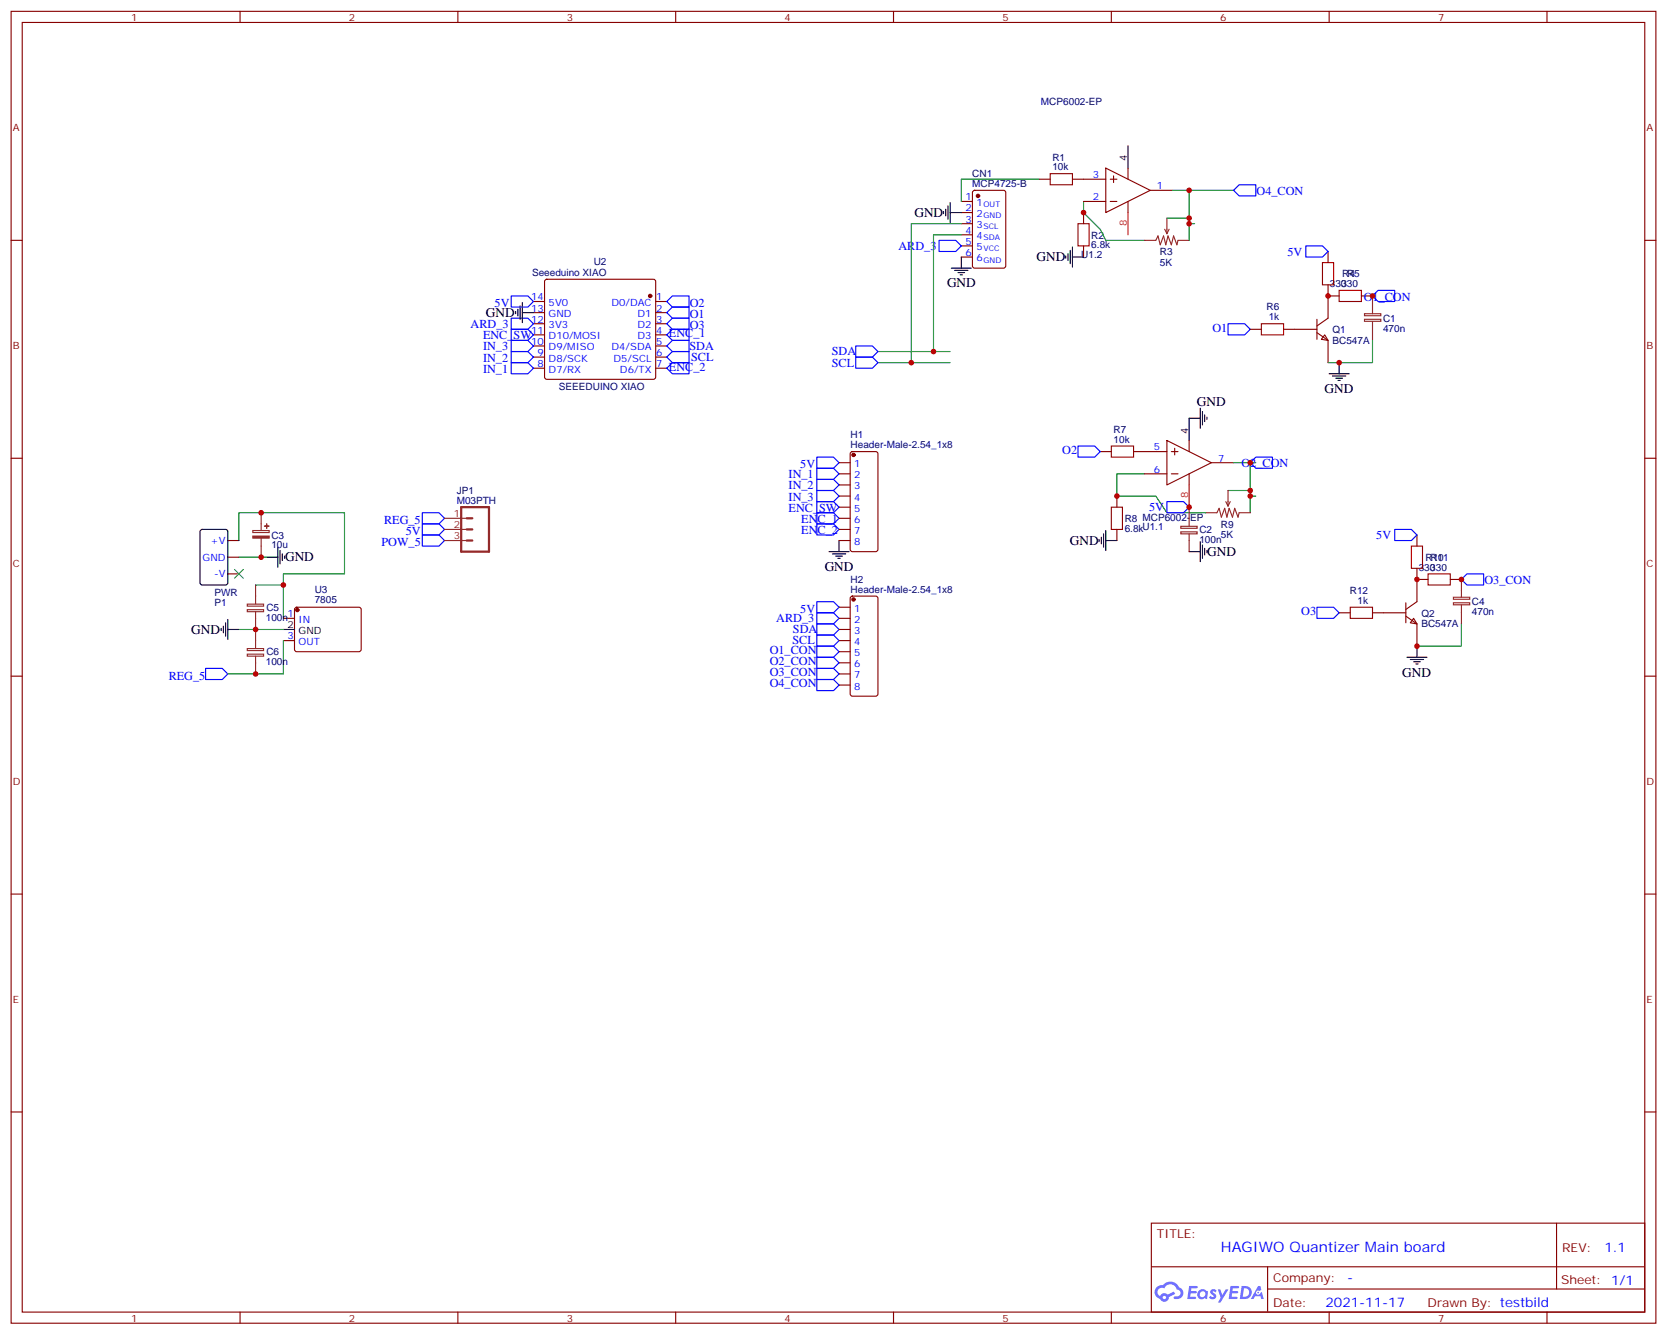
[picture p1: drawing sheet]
<svg xmlns="http://www.w3.org/2000/svg" width="529mm" height="424mm" viewBox="0 0 529 424" stroke-linecap="round" stroke-linejoin="round" font-family="sans-serif">
<g fill="none" stroke="#870000" stroke-width=".35">
<path d="M3.5 3.6h522.1v416.3h-522.1zM7.1 7.1h515v409.2h-515zM76.2 3.6v3.5M145.3 3.6v3.5M214.5 3.6v3.5M283.6 3.6v3.5M352.8 3.6v3.5M421.9 3.6v3.5M491.1 3.6v3.5M3.5 76.3h3.6M522.1 76.3h3.5M3.5 145.4h3.6"/>
<path d="M522.1 145.4h3.5M3.5 214.6h3.6M522.1 214.6h3.5M3.5 283.7h3.6M522.1 283.7h3.5M3.5 352.8h3.6M522.1 352.8h3.5M365.5 388.1h156.6v28.2h-156.6zM494.1 388.2v20.8M76.2 416.3v3.6M145.3 416.3v3.6M214.5 416.3v3.6"/>
<path d="M283.6 416.3v3.6M352.8 416.3v3.6M365.5 402h156.5M402.4 409h119.6M402.4 402v14.1M421.9 416.3v3.6M491.1 416.3v3.6"/>
</g>
<g fill="#5487ff">
<path d="M384.5 409.3a1.22 1.22 0 0 1 1.7 .3l-.4 .5a.47 .47 0 0 0-.3-.4 .47 .47 0 0 0-.6 .2l.2 .3a1.14 1.14 0 0 1 .8 1.7 1.14 1.14 0 0 1-1.9 0l-.2-.2 .4-.5 .8 .4a.29 .29 0 0 0 .3-.3 .29 .29 0 0 0-.3-.3 1.04 1.04 0 0 1-.5-1.7z"/>
<path d="M377.5 408.1h2.3l.4 .1-.2 .5-1.8 .1-.1 .9h1.5l.3 .3-.4 .4h-1.5l-.2 1.1h1.7l.2 .3-.2 .4h-2.6z"/>
<path d="M390.6 408.1l2.7 .1-.1 .5-1.9 .1-.1 .9h1.5l.4 .3-.4 .4h-1.6l-.2 1.1h1.8l.2 .3-.2 .4h-2.7z"/>
<path d="M399.4 408.1h.7l.3 1.2-.6 .3a.69 .69 0 0 0-1 .3 .69 .69 0 0 0 .4 1 .69 .69 0 0 0 .9-.6l.5-.3 .5 2.2h-.7l-.3-.9h-1.7l-.5 .9h-.9z"/>
<path d="M386.6 409.1h.8l.6 1.9 1.1-1.9h.8l-2.5 4.2h-.8l.9-1.5z"/>
<path d="M394.2 408.1l-.6 4.1h1.3a2.11 2.11 0 0 0 2.5-2.1 2.11 2.11 0 0 0-2.6-2zM394.9 408.8a1.43 1.43 0 0 1 1.6 1.6 1.43 1.43 0 0 1-2 1.1z"/>
<path d="M380.5 409.7a1.54 1.54 0 0 0-.1 2.1 1.54 1.54 0 0 0 2.1 .2l.7 .2 .2-2.3-.5-.3a1.49 1.49 0 0 0-2.4 .1zM380.7 410.7a.95 .95 0 0 1 1.9 0 .95 .95 0 0 1-1.9 0z"/>
<path d="M367.2 408.4a2.18 2.18 0 0 0 1 3.8 1.44 1.44 0 0 0 1.7 .9 1.44 1.44 0 0 0 1.1-1.5l2.1-1-.5-.8-1.9 1a1.47 1.47 0 0 0-2.4 .5 1.39 1.39 0 0 1-.7-2 1.39 1.39 0 0 1 2-.5 2.12 2.12 0 0 1 2.2-1.3 2.12 2.12 0 0 1 1.8 1.7 1.14 1.14 0 0 1 1.1 1.4 1.14 1.14 0 0 1-1.6 .8 .43 .43 0 0 0-.5 .3 .43 .43 0 0 0 .4 .5 1.98 1.98 0 0 0 2.5-1.2 1.98 1.98 0 0 0-1.3-2.5 3.1 3.1 0 0 0-5.2-.7l-.9 .1zM369.1 411.7a.55 .55 0 0 1 1.1 0 .55 .55 0 0 1-1.1 0z"/>
<circle cx="399.4" cy="410.2" r=".26"/>
</g>
<path d="M305.2 74.5h-8.9v37M305.2 71h-15.9v44.1M344 63.9v3.6l5.2 5.2 1.8 3.6h12.4M370.4 69.2h7.1v7.1M377.5 71h1.7M278.7 111.5h22.9M278.7 115.1h22.9" fill="none" stroke="#008700" stroke-width=".35"/>
<path d="M298.1 76.3h5.3l1.8 1.7-1.8 1.8h-5.3zM271.6 113.3h5.3l1.8 1.8-1.8 1.7h-5.3zM271.6 109.8h5.3l1.8 1.7-1.8 1.8h-5.3zM389.8 102.7h5.3l1.8 1.8-1.8 1.8h-5.3z" fill="none" stroke="#00f" stroke-width=".35"/>
<g fill="none" stroke="#870000" stroke-width=".35">
<path d="M329.8 56.9h3.6M340.4 56.9h3.6M305.2 63.9h3.5M305.2 67.5h3.5M305.2 71h3.5M305.2 74.5h3.5M305.2 78h3.5M308.9 60.6l.5-.2h9.2l.6 .4 .1 23.6-.5 .6-9.4 .1-.7-.5v-23.5zM344 67.5v3.5M344 78v3.6M305.2 81.6h3.5M396.9 104.5h3.5"/>
<path d="M407.5 104.5h3.5"/>
</g>
<circle cx="310.4" cy="62.2" r=".53" fill="#870000" stroke="#870000" stroke-width=".35"/>
<g fill="none" stroke="#000" stroke-width=".35">
<path d="M299.5 67.1v.7M300.2 66.4v2.1M300.9 65.3v4.3M301.6 67.5h3.6M301.6 64.3v6.3M339.7 79.4v4.3M340.4 78.4v6.3M302 85.1h6.3M303 85.8h4.3M304.1 86.5h2.1M304.8 87.2h.7M305.2 81.6v3.5"/>
<path d="M338.3 81.2v.7M339 80.5v2.1M340.4 81.6h3.6"/>
</g>
<path d="M333.4 55.1h7v3.5h-7zM342.2 71h3.5v7h-3.5zM400.4 102.7h7.1v3.6h-7.1z" fill="none" stroke="#a10000" stroke-width=".35"/>
<path d="M363.4 76.3h3.5l.7-1.4 .7 2.8 1.1-2.8 .7 2.8 .7-2.8 1 2.8 .7-2.8 1.1 2.8 .3-1.4h3.6M369.7 72.7l.7 1.5M370.4 69.2v5M371.1 72.7l-.7 1.5" fill="none" stroke="#8c2424" stroke-width=".35"/>
<path d="M420.5 106.3l1.1 1.7-2.1-.3z" fill="#fff" stroke="#870000" stroke-width=".35"/>
<g fill="none" stroke="#870000" stroke-width=".35">
<path d="M421.6 79.8v3.5M169.3 95.7h3.6M169.3 99.2h3.6M173.1 88.8l.5-.2h33.8l.5 .2 .2 .5v30.4l-.2 .5-.5 .2h-33.8l-.5-.3-.2-.4v-30.4zM208.1 95.7h3.6M208.1 99.2h3.6M421.6 90.4v10.6l-3.6 2.4M421.6 93.9h3.5M432.2 93.9h3.5M169.3 102.7h3.6M169.3 106.3h3.6M169.3 109.8h3.6"/>
<path d="M169.3 113.3h3.6M169.3 116.8h3.6M208.1 102.7h3.6M208.1 106.3h3.6M208.1 109.8h3.6M208.1 113.3h3.6M208.1 116.8h3.6M411 104.5h7M418 105.6l3.6 2.4v7.1M418 101.3v6.4M425.1 194.5h3.5M435.7 194.5h3.5"/>
</g>
<path d="M419.8 83.3h3.5v7.1h-3.5zM425.1 92.1h7.1v3.6h-7.1zM428.6 192.7h7.1v3.5h-7.1z" fill="none" stroke="#a10000" stroke-width=".35"/>
<path d="M414.5 78h5.3l1.8 1.8-1.8 1.8h-5.3zM418 192.7h5.3l1.8 1.8-1.8 1.7h-5.3z" fill="none" stroke="#00f" stroke-width=".35"/>
<path d="M433.1 99.6h5.2v.6h-5.2zM435.7 93.9v5.7M433.1 101.3h5.2v.7h-5.2zM435.7 102v6" fill="none" stroke="#8c2424" stroke-width=".35"/>
<path d="M435.7 108v7.1h-14.1" fill="none" stroke="#008700" stroke-width=".35"/>
<circle cx="206.4" cy="93.9" r=".53" fill="#870000" stroke="#870000" stroke-width=".35"/>
<path d="M448.7 196.2l1.1 1.8-2.1-.4z" fill="#fff" stroke="#870000" stroke-width=".35"/>
<g fill="none" stroke="#870000" stroke-width=".35">
<path d="M344 56.9h7M351 53.3l14.1 7.1-14.1 7.1zM352.4 56.9h2.1M353.5 55.8v2.1M358.1 53.3v3.6M344 63.9h7M352.4 63.9h2.1M358.1 63.9v3.6M365.1 60.4h7.1M370.4 139.8l14.1 7-14.1 7.1zM377.5 139.8v3.5M266.3 150.4h3.6"/>
<path d="M266.3 146.8h3.6M266.3 153.9h3.6M266.3 157.4h3.6M270.1 143.5l.5-.2h7.4l.6 .4 .1 30.6-.5 .7h-7.6l-.7-.4v-30.6zM349.2 143.3h3.6M354.5 157.4v3.5M359.8 143.3h10.6M363.4 150.4h7M371.8 143.3h2.1M371.8 150.4h2.1M372.9 142.2v2.2M377.5 150.4v3.5"/>
<path d="M384.5 146.8h7.1M72.3 171.5h3.5M72.3 176.8h3.5M266.3 171.5h3.6M266.3 160.9h3.6M266.3 164.5h3.6M266.3 168h3.6M354.5 168v3.5M449.8 169.8v3.5M72.3 182.1h3.5M90 196.2h3.5M93.7 192.9l.5-.2h20l.5 .7-.1 13-.7 .4-20-.1-.4-.6v-12.7z"/>
<path d="M266.3 196.2h3.6M266.3 192.7h3.6M266.3 199.7h3.6M270.1 189.4l.5-.2h7.4l.6 .4 .1 30.6-.5 .7h-7.6l-.7-.5v-30.5zM439.2 194.5h7.1M446.3 195.5l3.5 2.5v7M446.3 191.3v6.3M449.8 180.3v10.6l-3.5 2.5M449.8 183.9h3.5M460.4 183.9h3.5M90 203.3h3.5M266.3 203.3h3.6"/>
<path d="M266.3 206.8h3.6M266.3 210.3h3.6M266.3 213.9h3.6M266.3 217.4h3.6"/>
</g>
<path d="M352.8 141.5h7v3.6h-7zM352.8 160.9h3.5v7.1h-3.5zM448 173.3h3.6v7h-3.6zM453.3 182.1h7.1v3.5h-7.1z" fill="none" stroke="#a10000" stroke-width=".35"/>
<g fill="none" stroke="#00f" stroke-width=".35">
<path d="M393.3 58.6h5.3v3.6h-5.3l-1.7-1.8zM162.3 93.9h5.3l1.7 1.8-1.7 1.7h-5.3zM211.7 99.2l1.7-1.8h5.3v3.6h-5.3zM213.4 93.9h5.3v3.5h-5.3l-1.7-1.7zM437.4 92.1h5.3v3.6h-5.3l-1.7-1.8zM162.3 101h5.3l1.7 1.7-1.7 1.8h-5.3zM162.3 115.1h5.3l1.7 1.7-1.7 1.8h-5.3zM162.3 111.5h5.3l1.7 1.8-1.7 1.8h-5.3zM162.3 108h5.3l1.7 1.8-1.7 1.7h-5.3zM162.3 104.5h5.3l1.7 1.8-1.7 1.7h-5.3zM211.7 109.8l1.7-1.8h5.3v3.5h-5.3zM211.7 106.3l1.7-1.8h5.3v3.5h-5.3z"/>
<path d="M211.7 116.8l1.7-1.7h5.3v3.5h-5.3zM213.4 101h5.3v3.5h-5.3l-1.7-1.8zM213.4 111.5h5.3v3.6h-5.3l-1.7-1.8zM259.3 159.2h5.3l1.7 1.7-1.7 1.8h-5.3zM259.3 155.6h5.3l1.7 1.8-1.7 1.8h-5.3zM259.3 152.1h5.3l1.7 1.8-1.7 1.7h-5.3zM259.3 148.6h5.3l1.7 1.8-1.7 1.7h-5.3zM259.3 145.1h5.3l1.7 1.7-1.7 1.8h-5.3zM342.2 141.5h5.3l1.7 1.8-1.7 1.8h-5.3zM370.4 159.2h5.3l1.8 1.7-1.8 1.8h-5.3zM396.9 146.8l1.7-1.7h5.3v3.5h-5.3zM134.1 166.2h5.2l1.8 1.8-1.8 1.8h-5.2z"/>
<path d="M134.1 162.7h5.2l1.8 1.8-1.8 1.7h-5.2zM134.1 169.8h5.2l1.8 1.7-1.8 1.8h-5.2zM259.3 166.2h5.3l1.7 1.8-1.7 1.8h-5.3zM259.3 162.7h5.3l1.7 1.8-1.7 1.7h-5.3zM442.7 168h5.3l1.8 1.8-1.8 1.7h-5.3zM259.3 198h5.3l1.7 1.7-1.7 1.8h-5.3zM259.3 194.5h5.3l1.7 1.7-1.7 1.8h-5.3zM259.3 190.9h5.3l1.7 1.8-1.7 1.8h-5.3zM463.9 183.9l1.8-1.8h5.3v3.5h-5.3zM65.3 212.1h5.3l1.7 1.8-1.7 1.7h-5.3zM259.3 215.6h5.3l1.7 1.8-1.7 1.7h-5.3zM259.3 205h5.3l1.7 1.8-1.7 1.8h-5.3z"/>
<path d="M259.3 208.6h5.3l1.7 1.7-1.7 1.8h-5.3zM259.3 212.1h5.3l1.7 1.8-1.7 1.7h-5.3zM259.3 201.5h5.3l1.7 1.8-1.7 1.7h-5.3z"/>
</g>
<g fill="none" stroke="#8c2424" stroke-width=".35">
<path d="M389.1 159.2l.7 1.4M389.8 155.6v5M390.5 159.2l-.7 1.4M80.3 168.3h5.1v.7h-5.1zM82.9 162.7v5.6M82.9 170.8v6M141.1 164.5h7.1M141.1 168h7.1M141.1 171.5h7.1M374.8 167h5.2v.6h-5.2zM374.8 168.8h5.2v.6h-5.2zM377.5 160.9v6"/>
<path d="M377.5 169.4v5.6M382.8 162.7h3.5l.7-1.4 .7 2.8 1.1-2.8 .7 2.8 .7-2.8 1 2.8 .7-2.8 1.1 2.8 .3-1.4h3.6M78.5 191.7h5.2v.6h-5.2zM78.5 193.5h5.2v.6h-5.2zM81.1 185.6v6M81.1 194.1v11.6M461.4 191.3h5.1v.6h-5.1zM461.4 189.5h5.1v.6h-5.1zM463.9 183.9v5.6M463.9 192v6M78.5 205.8h5.2v.6h-5.2zM78.5 207.6h5.2v.6h-5.2z"/>
<path d="M81.1 208.2v5.7"/>
</g>
<g fill="none" stroke="#008700" stroke-width=".35">
<path d="M329.8 56.9h-24.6v7M372.2 60.4h19.4M377.5 60.4v8.8M363.4 150.4h-8.9v7h12.4l3.5 5.3h12.4M389.8 155.6h7.1v7.1M391.6 146.8h7M396.9 157.4h1.7M396.9 146.8v8.8M75.8 171.5v-8.8h33.6v19.4h-19.4v14.1M75.8 176.8h8.9M75.8 199.7h14.2M81.1 185.6h8.9"/>
<path d="M463.9 198v7h-14.1M90 203.3v10.6h-17.7"/>
</g>
<g fill="none" stroke="#000" stroke-width=".35">
<path d="M358.1 46.3v7M163.7 98.8v.8M164.4 98.1v2.2M165.1 97.1v4.2M165.8 99.2h3.5M165.8 96v6.4M421.9 118.6h6.4M423 119.3h4.2M425.1 115.1v3.5M381 132.7h-3.5v7.1M381 129.5v6.4M381.7 130.6v4.2"/>
<path d="M382.4 131.7v2.1M383.1 132.4v.7M424 120h2.2M424.7 120.7h.7M63.7 168.2l.5-.2h7.4l.7 .4v16.5l-.4 .7h-7.7l-.6-.4-.1-16.5zM84.7 176.8h3.5M88.2 173.6v6.4M88.9 174.7v4.2M89.6 175.8v2.1M90.3 176.5v.7M263.2 175h6.3M264.2 175.8h4.3"/>
<path d="M265.3 176.5h2.1M266 177.2h.7M266.3 171.5v3.5M348.9 171.2v.7M349.6 170.5v2.1M350.3 169.4v4.2M351 171.5h3.5M351 168.3v6.4M377.5 175h3.5M381 171.9v6.3M381.7 172.9v4.3M382.4 174v2.1"/>
<path d="M383.1 174.7v.7M70.2 199.4v.7M70.9 198.7v2.1M71.6 197.6v4.3M72.3 199.7h3.5M72.3 196.6v6.3M90 199.7h3.5M446.6 208.6h6.4M447.7 209.3h4.2M448.7 210h2.1M449.4 210.7h.7M449.8 205v3.6"/>
</g>
<path d="M358.1 67.5v7M377.5 153.9v7" fill="none" stroke="#f00" stroke-width=".35"/>
<path d="M74.4 180.7l2.9 2.8M77.3 180.7l-2.9 2.8" fill="none" stroke="#3c3" stroke-width=".35"/>
<g fill="#8c2424" stroke="#8c2424" stroke-width=".35">
<path d="M80.3 170.1h5.1v.6h-5.1z"/>
<path d="M84 166.9l1.4 .1z"/>
<path d="M84.6 166.2l.1 1.4z"/>
</g>
<g fill="#870000" stroke="#870000" stroke-width=".35">
<circle cx="94.4" cy="193.6" r=".53"/>
<circle cx="270.9" cy="190.2" r=".53"/>
<circle cx="270.9" cy="144.4" r=".53"/>
</g>
<path d="M146.4 160.9h8.8v14.1h-8.8zM148.2 171.5h1.7M148.2 168h1.7M148.2 164.5h1.7" fill="none" stroke="#8c2424" stroke-width=".71"/>
<g fill="#c00">
<circle cx="296.3" cy="111.5" r=".88"/>
<circle cx="289.3" cy="115.1" r=".88"/>
<circle cx="344" cy="67.5" r=".88"/>
<circle cx="377.5" cy="71" r=".88"/>
<circle cx="421.6" cy="93.9" r=".88"/>
<circle cx="449.8" cy="183.9" r=".88"/>
<circle cx="449.8" cy="205" r=".88"/>
<circle cx="425.1" cy="115.1" r=".88"/>
<circle cx="396.9" cy="157.4" r=".88"/>
<circle cx="82.9" cy="176.8" r=".88"/>
<circle cx="82.9" cy="162.7" r=".88"/>
<circle cx="81.1" cy="199.7" r=".88"/>
<circle cx="90" cy="185.6" r=".88"/>
<circle cx="81.1" cy="213.9" r=".88"/>
<circle cx="396.9" cy="155.6" r=".88"/>
<circle cx="396.9" cy="146.8" r=".88"/>
<circle cx="377.5" cy="69.2" r=".88"/>
<circle cx="377.5" cy="60.4" r=".88"/>
<circle cx="435.7" cy="93.9" r=".88"/>
<circle cx="463.9" cy="183.9" r=".88"/>
<circle cx="377.5" cy="160.9" r=".88"/>
<circle cx="354.5" cy="157.4" r=".88"/>
</g>
<text font-size="4.6" fill="#00f" x="387.6" y="397.2">HAGIWO Quantizer Main board</text>
<g font-size="4.2">
<text x="290.3" y="68.8">GND</text>
<text x="329.1" y="82.9">GND</text>
<text x="300.6" y="91">GND</text>
<text x="154.2" y="100.6">GND</text>
<text x="420.4" y="124.7">GND</text>
<text x="379.9" y="128.7">GND</text>
<text x="339.7" y="172.8">GND</text>
<text x="90.5" y="178.1">GND</text>
<text x="383.2" y="176.4">GND</text>
<text x="261.8" y="181.1">GND</text>
<text x="60.7" y="201.2">GND</text>
<text x="445.1" y="214.7">GND</text>
</g>
<g font-size="4.2" fill="#00f">
<text x="509.3" y="397.4">1.1</text>
<text x="427.7" y="407">-</text>
<text x="420.7" y="414.8">2021-11-17</text>
</g>
<g font-size="3.9" fill="#00f">
<text x="398.9" y="61.9">O4_CON</text>
<text x="285.2" y="79.3">ARD_3</text>
<text x="408.7" y="81.2">5V</text>
<text x="432.9" y="95.4">O1_CON</text>
<text x="157" y="97.4">5V</text>
<text x="219" y="97.4">O2</text>
<text x="219" y="100.9">O1</text>
<text x="149.4" y="104">ARD_3</text>
<text x="153.3" y="107.7">ENC_SW</text>
<text x="212.4" y="107.1">ENC_1</text>
<text x="219" y="104.4">O3</text>
<text x="384.8" y="105.2">O1</text>
<text x="153.3" y="111.2">IN_3</text>
<text x="218.8" y="110.9">SDA</text>
<text x="264" y="112.8">SDA</text>
<text x="153.3" y="118.3">IN_1</text>
<text x="153.3" y="114.7">IN_2</text>
<text x="212.4" y="117.6">ENC_2</text>
<text x="219.4" y="114.5">SCL</text>
<text x="264" y="116.3">SCL</text>
<text x="254" y="148.6">5V</text>
<text x="337.2" y="144">O2</text>
<text x="394.1" y="148.3">O2_CON</text>
<text x="250.3" y="155.3">IN_2</text>
<text x="250.3" y="151.8">IN_1</text>
<text x="250.3" y="158.8">IN_3</text>
<text x="121.9" y="166.2">REG_5</text>
<text x="250.3" y="162.4">ENC_SW</text>
<text x="254.4" y="165.9">ENC_1</text>
<text x="364.8" y="162.2">5V</text>
<text x="121.1" y="173.3">POW_5</text>
<text x="128.8" y="169.8">5V</text>
<text x="254.4" y="169.4">ENC_2</text>
<text x="436.9" y="171.2">5V</text>
<text x="471.2" y="185.4">O3_CON</text>
<text x="246.4" y="197.4">ARD_3</text>
<text x="254" y="194.5">5V</text>
<text x="413.1" y="195.2">O3</text>
<text x="251.7" y="200.8">SDA</text>
<text x="244.3" y="207.5">O1_CON</text>
<text x="251.6" y="204.3">SCL</text>
<text x="53.6" y="215.6">REG_5</text>
<text x="244.3" y="211">O2_CON</text>
<text x="244.3" y="214.6">O3_CON</text>
<text x="244.3" y="218.1">O4_CON</text>
</g>
<g font-size="3.9" fill="#800">
<text x="367.2" y="392.7">TITLE:</text>
<text x="495.9" y="397.4">REV:</text>
<text x="404.1" y="406.9">Company:</text>
<text x="495.5" y="407.5">Sheet: 1/1</text>
<text x="404.1" y="414.6">Date:</text>
<text x="453.2" y="414.7">Drawn By: testbild</text>
</g>
<g font-size="3.2" fill="#800">
<text x="41.6" y="6.6">1</text>
<text x="110.8" y="6.6">2</text>
<text x="179.9" y="6.6">3</text>
<text x="249.1" y="6.6">4</text>
<text x="318.2" y="6.6">5</text>
<text x="387.3" y="6.6">6</text>
<text x="456.5" y="6.6">7</text>
<text x="4.1" y="41.7">A</text>
<text x="522.6" y="41.7">A</text>
<text x="4.1" y="110.8">B</text>
<text x="522.6" y="110.8">B</text>
<text x="4.1" y="180">C</text>
<text x="522.6" y="180">C</text>
<text x="4.1" y="249.1">D</text>
<text x="522.6" y="249.1">D</text>
<text x="4.1" y="318.3">E</text>
<text x="522.6" y="318.3">E</text>
<text x="41.6" y="419.3">1</text>
<text x="110.8" y="419.3">2</text>
<text x="179.9" y="419.3">3</text>
<text x="249.1" y="419.3">4</text>
<text x="318.2" y="419.3">5</text>
<text x="387.3" y="419.3">6</text>
<text x="456.5" y="419.3">7</text>
</g>
<g font-size="3.2" fill="#000080">
<text x="330.5" y="33.4">MCP6002-EP</text>
<text x="334.1" y="51">R1</text>
<text x="308.6" y="59.3">MCP4725-B</text>
<text x="308.6" y="56.3">CN1</text>
<text x="334.1" y="54">10k</text>
<text x="346.4" y="75.7">R2</text>
<text x="343.3" y="81.8">U1.2</text>
<text x="346.4" y="78.8">6.8k</text>
<text x="368.2" y="81.1">R3</text>
<text x="168.9" y="87.6">Seeeduino XIAO</text>
<text x="188.5" y="84.2">U2</text>
<text x="368.2" y="84.4">5K</text>
<text x="426" y="88">R4</text>
<text x="427.6" y="87.9">R5</text>
<text x="422.1" y="91.2">330</text>
<text x="425.8" y="91.1">330</text>
<text x="402" y="98.5">R6</text>
<text x="402.7" y="101.7">1k</text>
<text x="423" y="105.8">Q1</text>
<text x="439" y="105.3">470n</text>
<text x="439" y="102.1">C1</text>
<text x="423" y="109.1">BC547A</text>
<text x="177.4" y="123.9">SEEEDUINO XIAO</text>
<text x="353.5" y="137.4">R7</text>
<text x="270" y="142.2">Header-Male-2.54_1x8</text>
<text x="270" y="139.1">H1</text>
<text x="353.5" y="140.5">10k</text>
<text x="145" y="159.9">M03PTH</text>
<text x="145" y="156.7">JP1</text>
<text x="357" y="165.7">R8 MCP6002-EP</text>
<text x="387.6" y="167.5">R9</text>
<text x="86.1" y="171">C3</text>
<text x="357" y="168.7">6.8kU1.1</text>
<text x="380.7" y="172.3">100n</text>
<text x="380.7" y="169.1">C2</text>
<text x="387.6" y="170.8">5K</text>
<text x="86.1" y="174">10u</text>
<text x="452.5" y="177.9">R10</text>
<text x="454.1" y="177.9">R11</text>
<text x="270" y="184.9">H2</text>
<text x="450.4" y="181.1">330</text>
<text x="454" y="181">330</text>
<text x="68.1" y="189.2">PWR</text>
<text x="99.9" y="191.5">7805</text>
<text x="99.9" y="188.3">U3</text>
<text x="270" y="188.1">Header-Male-2.54_1x8</text>
<text x="428.5" y="188.5">R12</text>
<text x="431" y="191.6">1k</text>
<text x="68.1" y="192.3">P1</text>
<text x="84.4" y="197">100n</text>
<text x="84.6" y="193.8">C5</text>
<text x="451.2" y="195.7">Q2</text>
<text x="467.3" y="195.3">470n</text>
<text x="467.3" y="192">C4</text>
<text x="451.2" y="199">BC547A</text>
<text x="84.6" y="207.9">C6</text>
<text x="84.4" y="211.1">100n</text>
</g>
<g font-size="3.2">
<text x="357.7" y="51.2" transform="rotate(-90 357.7 51.2)">4</text>
<text x="377.1" y="137.7" transform="rotate(-90 377.1 137.7)">4</text>
<text x="91.3" y="199.4">2</text>
<text x="94.8" y="201.2">GND</text>
</g>
<g font-size="3.2" fill="#00f">
<text x="346.9" y="56.5">3</text>
<text x="306.5" y="63.6">1</text>
<text x="310" y="65.3">1</text>
<text x="346.9" y="63.6">2</text>
<text x="367.2" y="60">1</text>
<text x="306.5" y="67.1">2</text>
<text x="306.5" y="70.6">3</text>
<text x="310" y="68.9">2</text>
<text x="306.5" y="74.2">4</text>
<text x="306.5" y="77.7">5</text>
<text x="310" y="72.4">3</text>
<text x="310" y="75.9">4</text>
<text x="306.5" y="81.2">6</text>
<text x="310" y="79.4">5</text>
<text x="310" y="83">6</text>
<text x="168.7" y="95.3">14</text>
<text x="208.3" y="95.3">1</text>
<text x="168.7" y="98.8">13</text>
<text x="174.2" y="100.6">GND</text>
<text x="174.2" y="97.1">5V0</text>
<text x="194.1" y="97.1">D0/DAC</text>
<text x="202.4" y="100.6">D1</text>
<text x="208.3" y="98.8">2</text>
<text x="168.7" y="105.9">11</text>
<text x="168.7" y="102.4">12</text>
<text x="174.2" y="107.7">D10/MOSI</text>
<text x="174.2" y="104.1">3V3</text>
<text x="202.4" y="104.1">D2</text>
<text x="202.4" y="107.7">D3</text>
<text x="208.3" y="102.4">3</text>
<text x="208.3" y="105.9">4</text>
<text x="168.7" y="109.4">10</text>
<text x="170.7" y="113">9</text>
<text x="174.2" y="111.2">D9/MISO</text>
<text x="194.1" y="111.2">D4/SDA</text>
<text x="208.3" y="109.4">5</text>
<text x="208.3" y="113">6</text>
<text x="170.7" y="116.5">8</text>
<text x="174.2" y="118.3">D7/RX</text>
<text x="174.2" y="114.7">D8/SCK</text>
<text x="194.8" y="114.7">D5/SCL</text>
<text x="196.8" y="118.3">D6/TX</text>
<text x="208.3" y="116.5">7</text>
<text x="366.3" y="142.9">5</text>
<text x="271.2" y="148.2">1</text>
<text x="386.6" y="146.5">7</text>
<text x="271.2" y="151.8">2</text>
<text x="271.2" y="155.3">3</text>
<text x="366.3" y="150">6</text>
<text x="271.2" y="158.8">4</text>
<text x="271.2" y="162.3">5</text>
<text x="271.2" y="165.9">6</text>
<text x="66.8" y="172.6">+V</text>
<text x="271.2" y="169.4">7</text>
<text x="271.2" y="172.9">8</text>
<text x="64.3" y="177.9">GND</text>
<text x="68" y="183.2">-V</text>
<text x="91.3" y="195.9">1</text>
<text x="94.8" y="197.6">IN</text>
<text x="271.2" y="194.1">1</text>
<text x="271.2" y="197.6">2</text>
<text x="91.3" y="202.9">3</text>
<text x="271.2" y="201.2">3</text>
<text x="94.8" y="204.7">OUT</text>
<text x="271.2" y="204.7">4</text>
<text x="271.2" y="208.2">5</text>
<text x="271.2" y="211.7">6</text>
<text x="271.2" y="215.3">7</text>
<text x="271.2" y="218.8">8</text>
</g>
<g font-size="3.2" fill="#f00">
<text x="357.7" y="71.6" transform="rotate(-90 357.7 71.6)">8</text>
<text x="377.1" y="158" transform="rotate(-90 377.1 158)">8</text>
</g>
<g font-size="3.2" fill="#8d2323">
<text x="144" y="164.1">1</text>
<text x="144" y="167.6">2</text>
<text x="144" y="171.2">3</text>
</g>
<g font-size="2.5" fill="#00f">
<text x="312.2" y="65.7">OUT</text>
<text x="312.2" y="69.2">GND</text>
<text x="312.2" y="72.7">SCL</text>
<text x="312.2" y="76.3">SDA</text>
<text x="312.2" y="79.8">VCC</text>
<text x="312.2" y="83.3">GND</text>
</g>
</svg>
